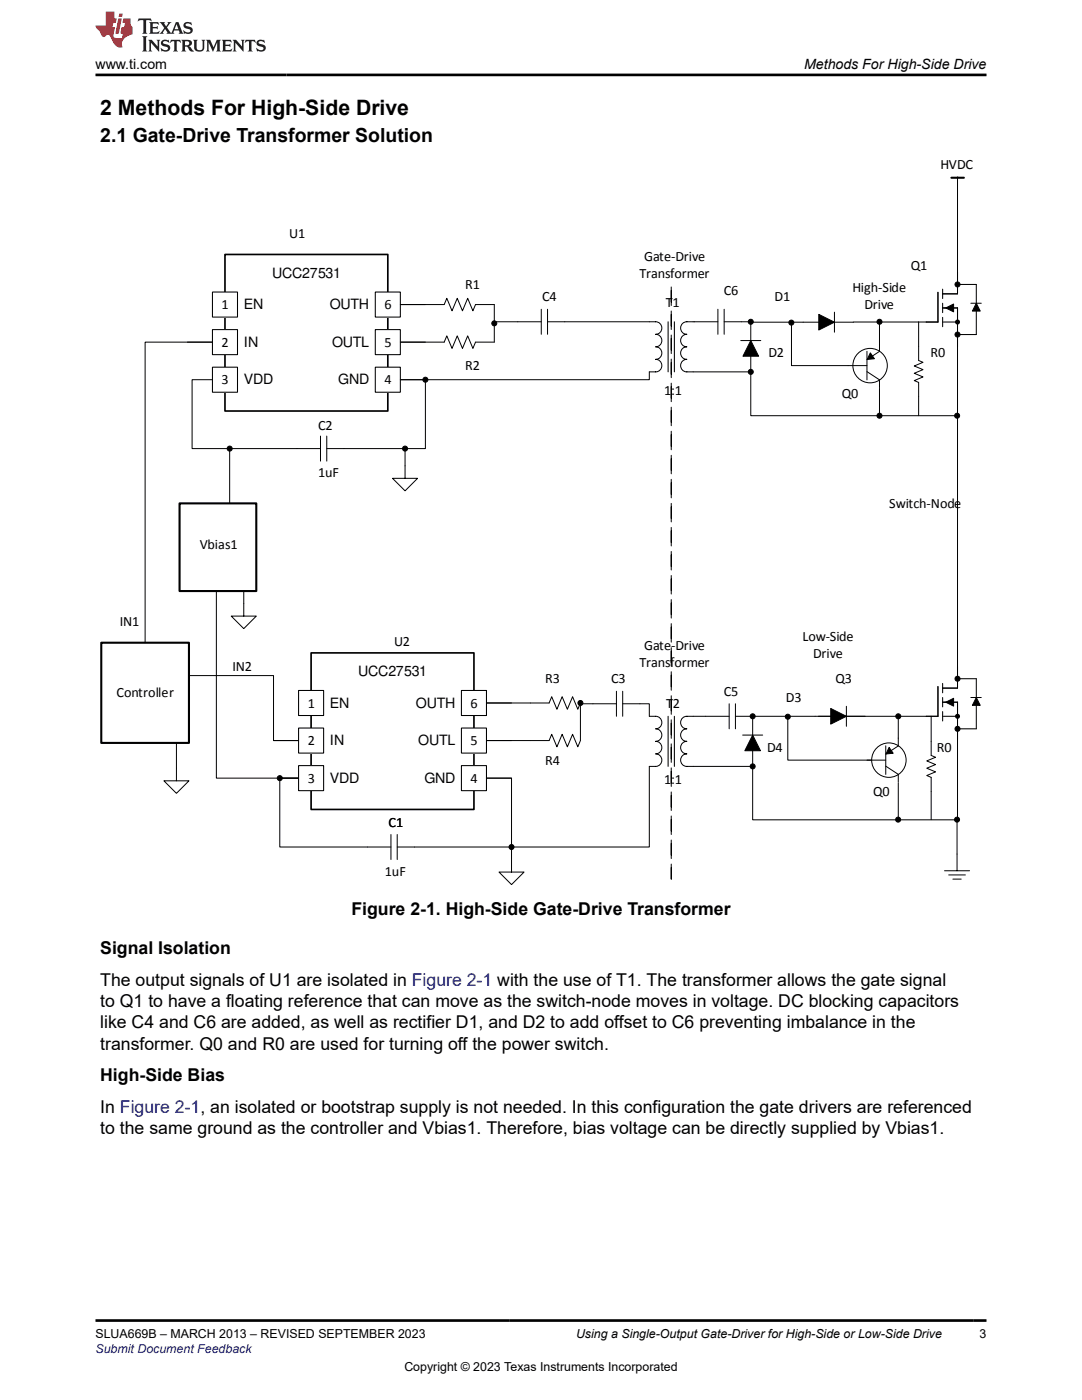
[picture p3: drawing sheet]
<svg xmlns="http://www.w3.org/2000/svg" width="216mm" height="279mm" viewBox="0 0 216 279" stroke-linecap="round" stroke-linejoin="round" font-family="sans-serif">
<path d="M62.1 130.3h32.5v31.2h-32.5z" fill="none" stroke="#000" stroke-width=".33"/>
<path d="M54.6 147.8h5M55.8 155.3h3.8" fill="none" stroke="#000" stroke-width=".2"/>
<path d="M59.6 137.8h5v5h-5z" fill-rule="evenodd" fill="#fff"/>
<path d="M59.6 137.8h5v5h-5z" fill="none" stroke="#000" stroke-width=".21"/>
<path d="M59.6 145.3h5v5h-5z" fill-rule="evenodd" fill="#fff"/>
<path d="M59.6 145.3h5v5h-5z" fill="none" stroke="#000" stroke-width=".21"/>
<path d="M59.6 152.8h5v5h-5z" fill-rule="evenodd" fill="#fff"/>
<path d="M59.6 152.8h5v5h-5z" fill="none" stroke="#000" stroke-width=".21"/>
<path d="M97.1 140.3h5M97.1 147.8h5M97.1 155.3h5" fill="none" stroke="#000" stroke-width=".2"/>
<path d="M92.1 137.8h5v5h-5z" fill-rule="evenodd" fill="#fff"/>
<path d="M92.1 137.8h5v5h-5z" fill="none" stroke="#000" stroke-width=".21"/>
<path d="M92.1 145.3h5v5h-5z" fill-rule="evenodd" fill="#fff"/>
<path d="M92.1 145.3h5v5h-5z" fill="none" stroke="#000" stroke-width=".21"/>
<path d="M92.1 152.8h5v5h-5z" fill-rule="evenodd" fill="#fff"/>
<path d="M187.2 137v6h-2.4M188.1 136.4v1.9M188.1 139.2v1.9M191.1 133v4.3h-3M191.1 135.5h3.7M92.1 152.8h5v5h-5zM188.1 140.1h3v7.5M188.1 142v1.9M188.3 143h2.8M191.1 145.5h3.7" fill="none" stroke="#000" stroke-width=".21"/>
<g fill="none" stroke="#000" stroke-width=".2">
<path d="M37.4 68.3h5M37.7 134.8h16.9v13h5M193.7 139.2h2.1M194.8 139.2l.8 1.6h-1.6zM194.8 135.5v10M97.1 155.3h5v13.7h-22.8M97.1 140.3h12.5l.5-1.3 1 2.5 1.1-2.5 1 2.5 1.1-2.5 1 2.5 .5-1.2v7.5l-.5 1.2-1-2.5-1.1 2.5-1-2.5-1.1 2.5-1-2.5-.5 1.3h-12.5M188.7 140.1l1.6-.7v1.5zM73.3 169h4.7M78 166.5v5M79.3 166.5v5M99.6 174h5l-2.5 2.5z"/>
<path d="M102.1 169v5"/>
<circle cx="191.1" cy="135.5" r=".5"/>
<circle cx="191.1" cy="145.5" r=".5"/>
<circle cx="102.1" cy="169" r=".5"/>
</g>
<path d="M20.2 128.3h17.5v20h-17.5z" fill="none" stroke="#000" stroke-width=".42"/>
<g fill="#000">
<path d="M194.8 139.2l.8 1.6h-1.6zM188.7 140.1l1.6-.7v1.5z"/>
<circle cx="191.1" cy="135.5" r=".5"/>
<circle cx="191.1" cy="143" r=".5"/>
<circle cx="191.1" cy="145.5" r=".5"/>
<circle cx="102.1" cy="169" r=".5"/>
</g>
<path d="M44.9 50.8h32.5v31.2h-32.5z" fill="none" stroke="#000" stroke-width=".33"/>
<path d="M42.4 58.3h5v5h-5z" fill-rule="evenodd" fill="#fff"/>
<path d="M42.4 58.3h5v5h-5z" fill="none" stroke="#000" stroke-width=".21"/>
<path d="M42.4 65.8h5v5h-5z" fill-rule="evenodd" fill="#fff"/>
<path d="M42.4 65.8h5v5h-5z" fill="none" stroke="#000" stroke-width=".21"/>
<path d="M42.4 73.3h5v5h-5z" fill-rule="evenodd" fill="#fff"/>
<path d="M42.4 73.3h5v5h-5z" fill="none" stroke="#000" stroke-width=".21"/>
<path d="M79.9 60.8h5M79.9 68.3h5M79.9 75.8h5" fill="none" stroke="#000" stroke-width=".2"/>
<path d="M74.9 58.3h5v5h-5z" fill-rule="evenodd" fill="#fff"/>
<path d="M74.9 58.3h5v5h-5z" fill="none" stroke="#000" stroke-width=".21"/>
<path d="M74.9 65.8h5v5h-5z" fill-rule="evenodd" fill="#fff"/>
<path d="M74.9 65.8h5v5h-5z" fill="none" stroke="#000" stroke-width=".21"/>
<path d="M74.9 73.3h5v5h-5z" fill-rule="evenodd" fill="#fff"/>
<g fill="none" stroke="#000" stroke-width=".21">
<path d="M187.2 58.3v6h-2.4M188.1 57.7v1.9M191.1 54.3v4.3h-3M191.1 56.8h3.7M74.9 73.3h5v5h-5zM133.3 64.2v10M134.6 64.2v10M188.1 61.5h3v7.8M188.1 60.5v1.9M188.1 63.3v1.9M188.3 64.3h2.8M191.1 66.8h3.7"/>
<path d="M133.3 143v10M134.6 143v10"/>
</g>
<g fill="none" stroke="#000" stroke-width=".2">
<path d="M191.1 35.3v19M194.8 56.8v10M42.4 68.3h-13.4v60M42.4 75.8h-4.1v13.7h25.7M79.9 75.8h5v13.7h-19.7M79.9 60.8h8.7l.6-1.3 1 2.5 1-2.5 1.1 2.5 1-2.5 1.1 2.5 .5-1.2h3.7v7.5h-3.7l-.5 1.2-1.1-2.5-1 2.5-1.1-2.5-1 2.5-1-2.5-.6 1.3h-8.7M108 64.2h-9.4v.3M108 61.7v5M109.3 64.2h21.5a1.25 1.25 0 0 1 1.3 1.3 1.25 1.25 0 0 1-1.3 1.2 1.25 1.25 0 0 1 1.3 1.3 1.25 1.25 0 0 1-1.3 1.2 1.25 1.25 0 0 1 1.3 1.3 1.25 1.25 0 0 1-1.3 1.2 1.25 1.25 0 0 1 1.3 1.3 1.25 1.25 0 0 1-1.3 1.2h-1.2v1.6h-44.7M109.3 61.7v5M143.2 64.2h-6.1a1.25 1.25 0 0 0-1.3 1.3 1.25 1.25 0 0 0 1.3 1.2 1.25 1.25 0 0 0-1.3 1.3 1.25 1.25 0 0 0 1.3 1.2 1.25 1.25 0 0 0-1.3 1.3 1.25 1.25 0 0 0 1.3 1.2 1.25 1.25 0 0 0-1.3 1.3 1.25 1.25 0 0 0 1.3 1.2h12.7M143.2 61.7v5"/>
<path d="M144.5 64.2h5.3v10M144.5 61.7v5M147.8 68h4M149.8 68l1.6 3.1h-3.2zM149.8 64.3l8.1 .1M149.8 74.2v8.8h41M163.4 62.7l3.1 1.6-3.1 1.6zM166.5 62.3v4M173 74.2l2.5 1.6v1.6M173 70.1v5.7M173.7 70.4l.8 1.2-1.4 .1zM175.5 64.2v5.9l-2.5 1.7"/>
<path d="M175.5 77.5v5.5M183.3 64.2v7.7l.9 .4-1.8 .7 1.8 .8-1.8 .7 1.8 .7-1.8 .8 .9 .3v6.7M184.8 64.3h-26.9v8.7h15.1M188.7 61.5l1.6-.8v1.5zM191.1 69.3v63.7M193.7 60.5h2.1M194.8 60.5l.8 1.6h-1.6zM45.8 89.5v11M64 87v5M65.2 87v5M78.3 95.5h5l-2.5 2.5zM80.8 89.5v6"/>
<path d="M43.2 118v37.3h16.4h-3.8v13.7h17.5M48.6 118v5M46.1 123h5l-2.5 2.5zM123 138v5M124.3 138v5M32.7 155.8h5l-2.5 2.5zM35.2 148.3v7.5M115.8 140.3v.2h7.2M124.3 140.5h5.3v2.5h1.2a1.25 1.25 0 0 1 1.3 1.2 1.25 1.25 0 0 1-1.3 1.3 1.25 1.25 0 0 1 1.3 1.2 1.25 1.25 0 0 1-1.3 1.3 1.25 1.25 0 0 1 1.3 1.2 1.25 1.25 0 0 1-1.3 1.3 1.25 1.25 0 0 1 1.3 1.2 1.25 1.25 0 0 1-1.3 1.3h-1.2v16h-27.5M145.5 143h-8.4a1.25 1.25 0 0 0-1.3 1.2 1.25 1.25 0 0 0 1.3 1.3 1.25 1.25 0 0 0-1.3 1.2 1.25 1.25 0 0 0 1.3 1.3 1.25 1.25 0 0 0-1.3 1.2 1.25 1.25 0 0 0 1.3 1.3 1.25 1.25 0 0 0-1.3 1.2 1.25 1.25 0 0 0 1.3 1.3h13.1M145.5 140.5v5M146.7 143h38.1"/>
<path d="M146.7 140.5v5M148.2 146.7h4M150.2 146.7l1.5 3.1h-3.1zM150.2 143v10M157.2 143v8.7h16.7M165.8 141.4l3.1 1.6-3.1 1.5zM168.9 141v4M173 151.7h3.7M176.7 152.9l2.5 1.6v1.6M176.7 148.8v5.8M177.4 149.2l.8 1.1-1.4 .2zM179.2 143v5.9l-2.5 1.6"/>
<path d="M179.2 156.2v7.4M185.8 143v7.8l.9 .3-1.8 .8 1.8 .7-1.8 .7 1.8 .7-1.8 .8 .9 .3v8.5M191.1 145.5v18.1h-40.9v-10.6M188.5 173.8h5M189.3 174.6h3.3M190.1 175.4h1.7M191 163.6v10.2"/>
<circle cx="191.1" cy="56.8" r=".5"/>
<circle cx="84.9" cy="75.8" r=".5"/>
<circle cx="98.6" cy="64.5" r=".5"/>
<circle cx="149.8" cy="64.2" r=".5"/>
<circle cx="149.8" cy="74.2" r=".5"/>
<circle cx="157.9" cy="64.4" r=".5"/>
<circle cx="173.6" cy="73" r="3.4"/>
<circle cx="175.5" cy="64.2" r=".5"/>
<circle cx="191.1" cy="66.8" r=".5"/>
<circle cx="45.8" cy="89.5" r=".5"/>
<circle cx="80.8" cy="89.5" r=".5"/>
<circle cx="175.5" cy="83" r=".5"/>
<circle cx="191" cy="83" r=".5"/>
<circle cx="55.8" cy="155.3" r=".5"/>
<circle cx="115.8" cy="140.3" r=".5"/>
<circle cx="150.2" cy="153" r=".5"/>
<circle cx="150.2" cy="143" r=".5"/>
<circle cx="157.2" cy="143" r=".5"/>
<circle cx="177.4" cy="151.7" r="3.4"/>
<circle cx="179.2" cy="143" r=".5"/>
<circle cx="179.2" cy="163.6" r=".5"/>
<circle cx="191" cy="163.6" r=".5"/>
</g>
<g fill="#000">
<path d="M173.7 70.4l.8 1.2-1.4 .1zM188.7 61.5l1.6-.8v1.5zM194.8 60.5l.8 1.6h-1.6zM177.4 149.2l.8 1.1-1.4 .2z"/>
<path d="M149.8 68l1.6 3.1h-3.2z" fill-rule="evenodd"/>
<path d="M163.4 62.7l3.1 1.6-3.1 1.6z" fill-rule="evenodd"/>
<path d="M150.2 146.7l1.5 3.1h-3.1z" fill-rule="evenodd"/>
<path d="M165.8 141.4l3.1 1.6-3.1 1.5z" fill-rule="evenodd"/>
<circle cx="191.1" cy="56.8" r=".5"/>
<circle cx="84.9" cy="75.8" r=".5"/>
<circle cx="98.6" cy="64.5" r=".5"/>
<circle cx="149.8" cy="64.2" r=".5"/>
<circle cx="149.8" cy="74.2" r=".5"/>
<circle cx="157.9" cy="64.4" r=".5"/>
<circle cx="175.5" cy="64.2" r=".5"/>
<circle cx="191.1" cy="64.3" r=".5"/>
<circle cx="191.1" cy="66.8" r=".5"/>
<circle cx="45.8" cy="89.5" r=".5"/>
<circle cx="80.8" cy="89.5" r=".5"/>
<circle cx="175.5" cy="83" r=".5"/>
<circle cx="191" cy="83" r=".5"/>
<circle cx="55.8" cy="155.3" r=".5"/>
<circle cx="115.8" cy="140.3" r=".5"/>
<circle cx="150.2" cy="153" r=".5"/>
<circle cx="150.2" cy="143" r=".5"/>
<circle cx="157.2" cy="143" r=".5"/>
<circle cx="179.2" cy="143" r=".5"/>
<circle cx="179.2" cy="163.6" r=".5"/>
<circle cx="191" cy="163.6" r=".5"/>
</g>
<path d="M189.8 35.5h2.5M35.8 100.5h15.3v17.5h-15.3z" fill="none" stroke="#000" stroke-width=".42"/>
<path d="M133.9 56.7v118.7z" fill="none" stroke="#000" stroke-width=".2" stroke-dasharray="3 1.8"/>
<path d="M27.7 3.7l-.2 .6 .5-.3h.6v.2v2.2l-.2 .3h1l-.2-.3v-2.2v-.2h.5l.5 .3-.1-.6zM29.8 4.4l.2 .4v1.6l-.2 .3h1.9l.1-.6a1.08 1.08 0 0 1-1.3 .2v-.6h.6l.4 .1v-.6l-.4 .2h-.6v-.6l.2-.1a1 1 0 0 1 1 .3l-.1-.6zM31.8 4.4l1 1.2-1 1.1h.9l-.2-.2 .4-.7 .5 .7-.2 .2h1.6l-.2-.2 .1-.4h1l.1 .4-.1 .2h.9l-.2-.3-.8-2h-.5l-1 2.2-.8-1.1 .9-1.1h-.8l.2 .2-.5 .7-.3-.7 .1-.2zM35.2 4.8l.4 1h-.8zM36.8 4.6a.65 .65 0 0 0-.2 .7 .65 .65 0 0 0 .6 .4l.7 .2 .1 .2a.79 .79 0 0 1-.7 .4 .79 .79 0 0 1-.7-.5l.1 .7 .2-.1a.93 .93 0 0 0 1.1 .1 .93 .93 0 0 0 .4-.9 1.46 1.46 0 0 0-1.2-.6l-.1-.4a1.09 1.09 0 0 1 1.2 .2l-.2-.6-.1 .1-.6-.1zM28.4 7.2l.2 .4v2.3l-.2 .4h1l-.2-.4v-2.3l.2-.4zM29.6 7.9l.2 .4v1.6l-.2 .4h.8l-.3-.4v-1.4l1.7 1.8v-2l.2-.4h-.8l.2 .3 .1 1.1-1.2-1.4zM32.3 8.1a.65 .65 0 0 0-.2 .7 .65 .65 0 0 0 .7 .4l.6 .2 .1 .3a.79 .79 0 0 1-.7 .3 .79 .79 0 0 1-.7-.5l.1 .8 .2-.1a.93 .93 0 0 0 1.1 0 .93 .93 0 0 0 .4-.9 1.46 1.46 0 0 0-1.2-.6l-.1-.4a1.09 1.09 0 0 1 1.2 .2l-.2-.6-.1 .1-.6-.1zM34.1 7.9l-.1 .7a.63 .63 0 0 1 .7-.4l.1 1.7-.3 .4h1l-.2-.4v-1.7a.66 .66 0 0 1 .8 .4l-.1-.7zM36.2 7.9l.2 .4v1.6l-.2 .4h.9l-.2-.2v-.8l.5 .1 .1 .1a.79 .79 0 0 0 1.2 .7l-1-1a.61 .61 0 0 0 .6-.6 .61 .61 0 0 0-.5-.6zM36.9 8.3l.2-.1a.47 .47 0 0 1 .5 .1 .47 .47 0 0 1 .1 .5l-.2 .2h-.6zM38.5 7.9l.2 .3a2.27 2.27 0 0 0 .4 1.9 1.04 1.04 0 0 0 1.7-.6v-1.3l.2-.3h-.8l.2 .4v1.2a.6 .6 0 0 1-.6 .5 .6 .6 0 0 1-.6-.5v-1.2l.3-.4zM41.1 7.9l.2 .4v1.6l-.2 .4h.7l-.2-.4v-1.5l.9 1.9 .8-1.9v1.5l-.2 .4h1l-.3-.4v-1.6l.3-.4h-.8l-.7 1.6-.7-1.6zM44.3 7.9l.2 .4v1.6l-.2 .4h1.9l.1-.6a1.09 1.09 0 0 1-1.3 .1v-.6h.6l.4 .2v-.7l-.4 .2h-.6v-.5l.2-.2a1.01 1.01 0 0 1 1 .3l-.1-.6zM46.4 7.9l.3 .4v1.6l-.3 .4h.8l-.2-.4v-1.4l1.6 1.8v-2l.2-.4h-.7l.2 .3v1.1l-1.2-1.4zM49 7.9l-.1 .7a.63 .63 0 0 1 .8-.4v1.7l-.3 .4h1l-.2-.4v-1.7a.66 .66 0 0 1 .8 .4l-.1-.7zM51.4 8.1a.65 .65 0 0 0-.2 .7 .65 .65 0 0 0 .6 .4l.6 .2 .2 .3a.79 .79 0 0 1-.8 .3 .79 .79 0 0 1-.6-.5l.1 .8 .2-.1a.93 .93 0 0 0 1 0 .93 .93 0 0 0 .5-.9 1.46 1.46 0 0 0-1.3-.6l-.1-.4a1.09 1.09 0 0 1 1.3 .2l-.2-.6-.2 .1-.5-.1z" fill="#231f20"/>
<path d="M21.1 2.3v2.8h-2.1l.1 .4 .9 .9a.95 .95 0 0 0 .9 .9 .59 .59 0 0 1 .6-.3 .59 .59 0 0 1 .5 .3l.4 .8a1.59 1.59 0 0 0 2.1 1.3 1.61 1.61 0 0 1 1-2.2l1-.4-.1-1.4a1.59 1.59 0 0 1-.4-1.7h-1.4l-.2 .9h.5l-.1 .8h-.5l-.2 1v.3h.4l-.2 .9h-.6a.73 .73 0 0 1-1.1-.6l.3-1.6h-.5l.2-.8h.5l.2-.9h-.5v-1.4zM23.6 3.7l-.6 3h.7l.6-3zM23.8 2.7l-.1 .7h.7l.1-.7z" fill="#ed1c24"/>
<path d="M19 15h177.8M19 263.5h177.8" fill="none" stroke="#000" stroke-width=".53"/>
<text font-size="4.2" x="20" y="22.9">2 Methods For High-Side Drive</text>
<text font-size="3.9" x="20" y="28.3">2.1 Gate-Drive Transformer Solution</text>
<g font-size="3.5">
<text x="70.1" y="182.6">Figure 2-1. High-Side Gate-Drive Transformer</text>
<text x="20" y="190.4">Signal Isolation</text>
<text x="20" y="196.8">The output signals of U1 are isolated in Figure 2-1 with the use of T1. The transformer allows the gate signal</text>
<text x="20" y="201">to Q1 to have a floating reference that can move as the switch-node moves in voltage. DC blocking capacitors</text>
<text x="20" y="205.2">like C4 and C6 are added, as well as rectifier D1, and D2 to add offset to C6 preventing imbalance in the</text>
<text x="20" y="209.5">transformer. Q0 and R0 are used for turning off the power switch.</text>
<text x="20" y="215.8">High-Side Bias</text>
<text x="20" y="222.2">In Figure 2-1, an isolated or bootstrap supply is not needed. In this configuration the gate drivers are referenced</text>
<text x="20" y="226.4">to the same ground as the controller and Vbias1. Therefore, bias voltage can be directly supplied by Vbias1.</text>
</g>
<g font-size="2.8">
<text x="19" y="13.8">www.ti.com</text>
<text x="160.5" y="13.8">Methods For High-Side Drive</text>
<text x="187.6" y="33.8">HVDC</text>
<text x="57.7" y="47.6">U1</text>
<text x="128.5" y="52.2">Gate-Drive</text>
<text x="181.7" y="53.8">Q1</text>
<text x="54.3" y="55.4">UCC27531</text>
<text x="92.8" y="57.6">R1</text>
<text x="127.6" y="55.5">Transformer</text>
<text x="144.4" y="58.8">C6</text>
<text x="170.1" y="58.3">High-Side</text>
<text x="44.2" y="61.7">1</text>
<text x="48.7" y="61.7">EN</text>
<text x="65.8" y="61.7">OUTH</text>
<text x="76.7" y="61.7">6</text>
<text x="108.2" y="60.1">C4</text>
<text x="132.9" y="61.3">T1</text>
<text x="154.6" y="60.1">D1</text>
<text x="172.5" y="61.7">Drive</text>
<text x="44.2" y="69.2">2</text>
<text x="48.7" y="69.2">IN</text>
<text x="66.3" y="69.2">OUTL</text>
<text x="76.7" y="69.2">5</text>
<text x="153.3" y="71.3">D2</text>
<text x="185.7" y="71.3">R0</text>
<text x="44.2" y="76.7">3</text>
<text x="48.7" y="76.7">VDD</text>
<text x="67.5" y="76.7">GND</text>
<text x="76.7" y="76.7">4</text>
<text x="92.8" y="73.8">R2</text>
<text x="132.5" y="78.8">1:1</text>
<text x="168" y="79.5">Q0</text>
<text x="63.5" y="85.7">C2</text>
<text x="63.5" y="95.1">1uF</text>
<text x="177.4" y="101.4">Switch-Node</text>
<text x="39.9" y="109.5">Vbias1</text>
<text x="23.9" y="125">IN1</text>
<text x="78.6" y="128.9">U2</text>
<text x="128.5" y="129.7">Gate-Drive</text>
<text x="160.1" y="128">Low-Side</text>
<text x="162.3" y="131.3">Drive</text>
<text x="46.4" y="133.9">IN2</text>
<text x="71.5" y="135">UCC27531</text>
<text x="108.8" y="136.4">R3</text>
<text x="121.9" y="136.4">C3</text>
<text x="127.6" y="133">Transformer</text>
<text x="166.7" y="136.4">Q3</text>
<text x="23.3" y="139.2">Controller</text>
<text x="61.4" y="141.2">1</text>
<text x="65.8" y="141.2">EN</text>
<text x="83" y="141.2">OUTH</text>
<text x="93.9" y="141.2">6</text>
<text x="132.9" y="141.4">T2</text>
<text x="144.4" y="138.9">C5</text>
<text x="156.8" y="140.1">D3</text>
<text x="61.4" y="148.7">2</text>
<text x="65.8" y="148.7">IN</text>
<text x="83.4" y="148.7">OUTL</text>
<text x="93.9" y="148.7">5</text>
<text x="108.8" y="152.6">R4</text>
<text x="153.1" y="150.1">D4</text>
<text x="186.9" y="150.1">R0</text>
<text x="61.4" y="156.2">3</text>
<text x="65.8" y="156.2">VDD</text>
<text x="84.7" y="156.2">GND</text>
<text x="93.9" y="156.2">4</text>
<text x="132.5" y="156.4">1:1</text>
<text x="174.2" y="158.9">Q0</text>
<text x="77.5" y="165.1">C1</text>
<text x="76.8" y="174.9">1uF</text>
</g>
<g font-size="2.5">
<text x="19" y="267.1">SLUA669B – MARCH 2013 – REVISED SEPTEMBER 2023</text>
<text x="114.9" y="267.1">Using a Single-Output Gate-Driver for High-Side or Low-Side Drive</text>
<text x="195.5" y="267.1">3</text>
<text x="80.7" y="273.5">Copyright © 2023 Texas Instruments Incorporated</text>
</g>
<text font-size="2.5" fill="#00f" x="19" y="270">Submit Document Feedback</text>
</svg>
